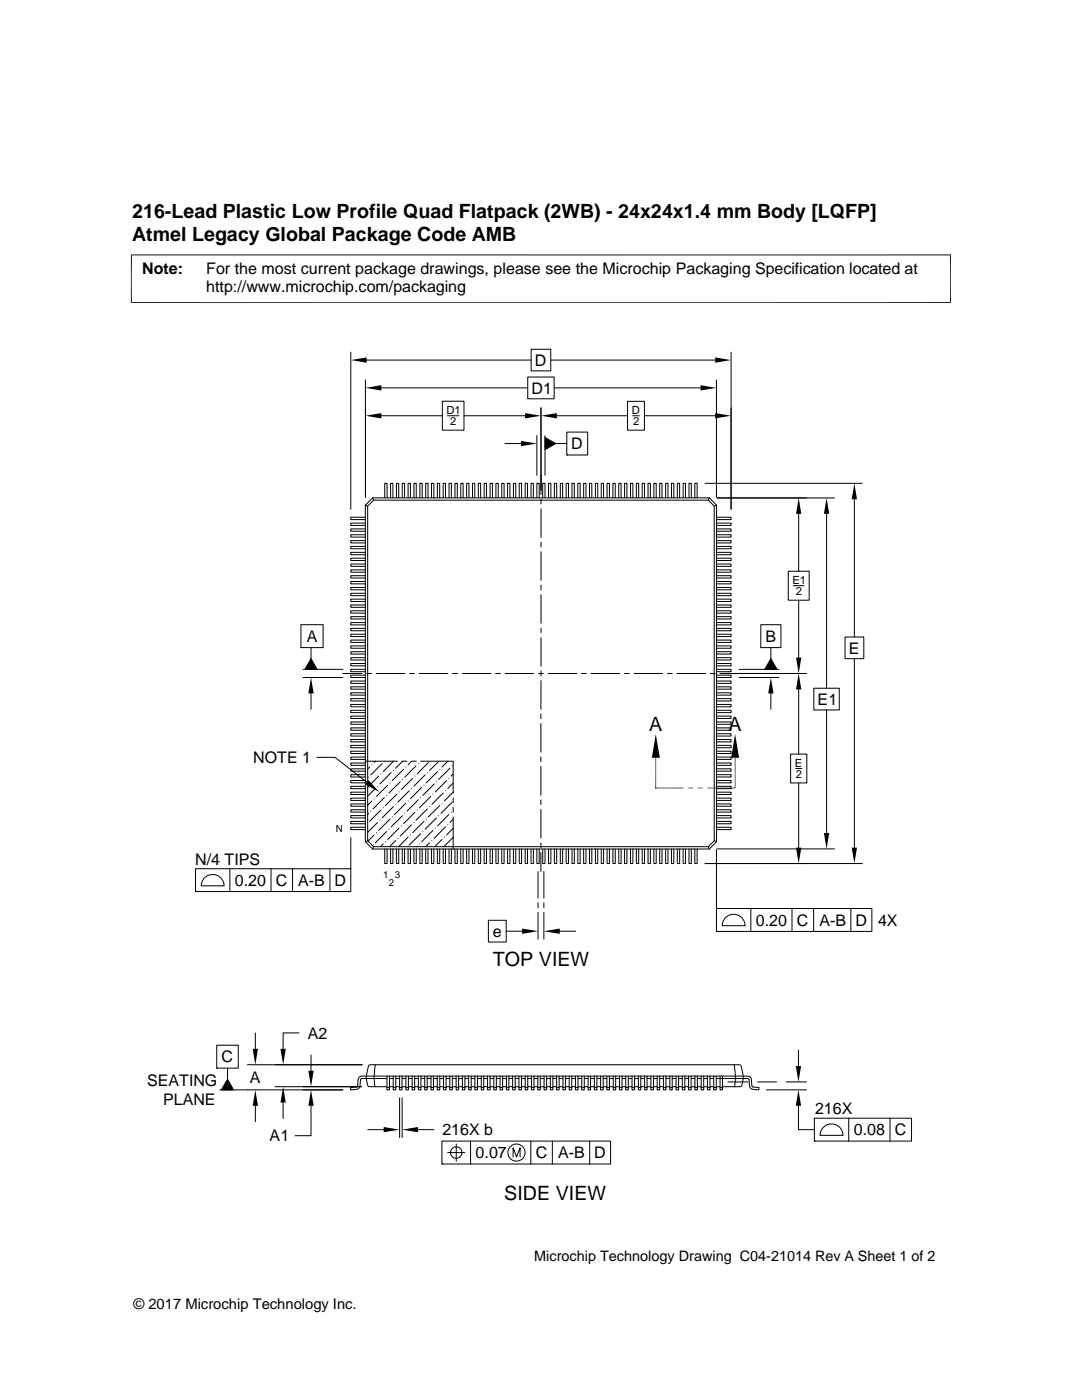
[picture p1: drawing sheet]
<svg xmlns="http://www.w3.org/2000/svg" width="216mm" height="279mm" viewBox="0 0 216 279" stroke-linecap="round" stroke-linejoin="round" font-family="sans-serif">
<g fill="none" stroke="#000" stroke-width=".2">
<path d="M26.1 50.9h163.7M26.2 50.8v9.7M189.7 50.8v9.7M26.1 60.4h163.7M70 70.3v31.3M72.9 75.8v23.5M73.2 71.9h32.8M76.1 77.4h29.2M105.3 75.2h5.3v4.4h-5.3zM106 69.7h3.9v4.3h-3.9zM109.9 71.9h32.8M110.6 77.4h29.2"/>
<path d="M143 75.8v23.5M145.9 70.3v31.3M74.4 99.4l.1 .4M74.4 99.4h67.1l1.5 1.4v67.2l-1.5 1.4h-67.1l-1.5-1.4v-67.2zM74.5 99.8h66.8l1.2 1.2v66.8l-1.2 1.2h-66.8l-1.1-1.2v-66.8zM76.1 83h12.2M76.8 99.4v-2.9h.4v2.9M77.9 99.4v-2.9h.5v2.9M79.1 99.4v-2.9h.5v2.9M80.3 99.4v-2.9h.4v2.9M81.4 99.4v-2.9h.5v2.9M82.6 99.4v-2.9h.5v2.9"/>
<path d="M83.8 99.4v-2.9h.4v2.9M84.9 99.4v-2.9h.5v2.9M86.1 99.4v-2.9h.5v2.9M87.3 99.4v-2.9h.4v2.9M88.3 80.1h4.3v5.8h-4.3zM88.4 99.4v-2.9h.5v2.9M89.3 83h2.3M89.6 99.4v-2.9h.5v2.9M90.8 99.4v-2.9h.4v2.9M91.9 99.4v-2.9h.5v2.9M92.6 83h12.2M93.1 99.4v-2.9h.5v2.9"/>
<path d="M94.3 99.4v-2.9h.4v2.9M95.4 99.4v-2.9h.5v2.9M96.6 99.4v-2.9h.5v2.9M97.8 99.4v-2.9h.5v2.9M99 99.4v-2.9h.4v2.9M100.1 99.4v-2.9h.5v2.9M100.8 88.5h3.1M101.3 99.4v-2.9h.4v2.9M102.4 99.4v-2.9h.5v2.9M103.6 99.4v-2.9h.5v2.9M104.8 99.4v-2.9h.5v2.9M106 99.4v-2.9h.4v2.9"/>
<path d="M107.1 99.4v-2.9h.5v2.9M107.1 86.9v8M107.9 99.6v1M107.9 81.4v17.3M108.3 99.4v-2.9h.5v2.9M108.8 87.3l2.1 1.2-2.1 1.2zM108.8 86.9v8M109.5 99.4v-2.9h.4v2.9M110.6 99.4v-2.9h.5v2.9M110.9 88.5h2.2M111.1 83h14.1M111.8 99.4v-2.9h.5v2.9"/>
<path d="M113 99.4v-2.9h.4v2.9M113.1 86.2h4.2v4.6h-4.2zM113.1 90.8h.1M114.1 99.4v-2.9h.5v2.9M115.3 99.4v-2.9h.5v2.9M116.5 99.4v-2.9h.4v2.9M117.6 99.4v-2.9h.5v2.9M118.8 99.4v-2.9h.5v2.9M120 99.4v-2.9h.4v2.9M121.1 99.4v-2.9h.5v2.9M122.3 99.4v-2.9h.5v2.9M123.5 99.4v-2.9h.4v2.9"/>
<path d="M124.6 99.4v-2.9h.5v2.9M125.2 80.1h3.4v5.8h-3.4zM125.8 99.4v-2.9h.5v2.9M126.2 83h1.4M127 99.4v-2.9h.4v2.9M128.1 99.4v-2.9h.5v2.9M128.6 83h14.1M129.3 99.4v-2.9h.5v2.9M130.5 99.4v-2.9h.4v2.9M131.6 99.4v-2.9h.5v2.9M132.8 99.4v-2.9h.5v2.9M134 99.4v-2.9h.5v2.9"/>
<path d="M135.1 99.4v-2.9h.5v2.9M136.3 99.4v-2.9h.5v2.9M137.5 99.4v-2.9h.4v2.9M138.6 99.4v-2.9h.5v2.9M140.7 96.5h31.4M141.5 99.4l-.2 .4M143.1 99.4h23.4M170.5 99.6v27.5M72.9 103.2h-2.9v.5h2.9M72.9 104.4h-2.9v.5h2.9M72.9 105.6h-2.9v.4h2.9M72.9 106.7h-2.9v.5h2.9"/>
<path d="M72.9 107.9h-2.9v.5h2.9M72.9 109.1h-2.9v.4h2.9M72.9 110.2h-2.9v.5h2.9M72.9 111.4h-2.9v.5h2.9M72.9 112.6h-2.9v.4h2.9M72.9 113.7h-2.9v.5h2.9M72.9 114.9h-2.9v.5h2.9M72.9 116.1h-2.9v.4h2.9M72.9 117.2h-2.9v.5h2.9M72.9 118.4h-2.9v.5h2.9M72.9 119.6h-2.9v.4h2.9M72.9 100.8l.5 .2"/>
<path d="M107.9 101.5v5.8M107.9 108.2v1M107.9 110.1v5.7M107.9 116.8v.9M107.9 118.7v5.7M143 119.6h2.9v.4h-2.9M143 118.4h2.9v.5h-2.9M143 117.2h2.9v.5h-2.9M143 116.1h2.9v.4h-2.9M143 114.9h2.9v.5h-2.9M143 113.7h2.9v.5h-2.9M143 112.6h2.9v.4h-2.9"/>
<path d="M143 111.4h2.9v.5h-2.9M143 110.2h2.9v.5h-2.9M143 109.1h2.9v.4h-2.9M143 107.9h2.9v.5h-2.9M143 106.7h2.9v.5h-2.9M143 105.6h2.9v.4h-2.9M143 104.4h2.9v.5h-2.9M143 103.2h2.9v.5h-2.9M143 100.8l-.5 .2M157.3 114h4.2v5.8h-4.2zM158.3 116.9h2.1M159.4 102.6v11.4"/>
<path d="M159.4 119.8v11.4M164.9 102.6v34.8M60 124.7h4.5v4.5h-4.5zM60 129.2h.1M60.5 135.2h7.9M60.5 133.6h7.9M62.1 129.2v2.3M62.1 131.5l1.2 2.1h-2.5zM62.1 138.4v3.2M68.4 134.4h3.8M72.9 120.7h-2.9v.5h2.9M72.9 121.9h-2.9v.5h2.9"/>
<path d="M72.9 123.1h-2.9v.4h2.9M72.9 124.2h-2.9v.5h2.9M72.9 125.4h-2.9v.5h2.9M72.9 126.6h-2.9v.4h2.9M72.9 127.7h-2.9v.5h2.9M72.9 128.9h-2.9v.5h2.9M72.9 130.1h-2.9v.4h2.9M72.9 131.3h-2.9v.4h2.9M72.9 132.4h-2.9v.5h2.9M72.9 133.6h-2.9v.4h2.9M72.9 134.7h-2.9v.5h2.9M72.9 135.9h-2.9v.5h2.9"/>
<path d="M72.9 137.1h-2.9v.4h2.9M72.9 138.3h-2.9v.4h2.9M72.9 139.4h-2.9v.5h2.9M73.2 134.4h.9M75.1 134.4h5.7M81.7 134.4h1M83.7 134.4h5.7M90.3 134.4h1M92.2 134.4h5.7M98.9 134.4h.9M100.8 134.4h5.7M107.5 134.4h.9"/>
<path d="M107.9 125.3v1M107.9 127.3v5.7M107.9 133.9v1M107.9 135.8v5.7M109.4 134.4h5.7M116 134.4h1M117.9 134.4h5.8M124.6 134.4h1M126.5 134.4h5.7M133.2 134.4h.9M135.1 134.4h5.7M141.8 134.4h.9"/>
<path d="M143 139.4h2.9v.5h-2.9M143 138.3h2.9v.4h-2.9M143 137.1h2.9v.4h-2.9M143 135.9h2.9v.5h-2.9M143 134.7h2.9v.5h-2.9M143 133.6h2.9v.4h-2.9M143 132.4h2.9v.5h-2.9M143 131.3h2.9v.4h-2.9M143 130.1h2.9v.4h-2.9M143 128.9h2.9v.5h-2.9M143 127.7h2.9v.5h-2.9M143 126.6h2.9v.4h-2.9"/>
<path d="M143 125.4h2.9v.5h-2.9M143 124.2h2.9v.5h-2.9M143 123.1h2.9v.4h-2.9M143 121.9h2.9v.5h-2.9M143 120.7h2.9v.5h-2.9M143.7 134.4h17.3M147.5 135.2h7.9M147.5 133.6h7.9M151.8 124.7h4v4.5h-4zM151.8 129.2h.1M153.8 138.4v3.2M153.8 131.5l1.2 2.1h-2.4z"/>
<path d="M153.8 129.2v2.3M159.4 137.6v12.9M162.4 137.4h5.1v4.3h-5.1zM168.6 127.1h3.8v4.3h-3.8zM170.5 131.4v37.8M63.2 151.2h3.6l6.4 4.9M72.9 140.6h-2.9v.5h2.9M72.9 141.8h-2.9v.4h2.9M72.9 142.9h-2.9v.5h2.9M72.9 144.1h-2.9v.4h2.9M72.9 145.3h-2.9v.4h2.9M72.9 146.4h-2.9v.5h2.9"/>
<path d="M72.9 147.6h-2.9v.5h2.9M72.9 148.8h-2.9v.4h2.9M72.9 149.9h-2.9v.5h2.9M72.9 151.1h-2.9v.5h2.9M72.9 152.3h-2.9v.4h2.9M72.9 153.4h-2.9v.5h2.9M72.9 154.6h-2.9v.5h2.9M72.9 155.8h-2.9v.4h2.9M72.9 156.9h-2.9v.5h2.9M72.9 158.1h-2.9v.5h2.9M72.9 159.3h-2.9v.4h2.9M72.9 151.9h6.4"/>
<path d="M73.5 155.1h.1M73.8 153.1l-.4 .4M74.2 159.9l-.8 .8M74.2 152.6h.1M74.7 159.4h.1M74.9 157.4l-1.5 1.5M74.9 151.9l-.2 .3M75.3 156.9h.1M75.6 154.9l-2.2 2.2M76 154.4h.1M76.2 152.4l-2.2 2.3M76.7 159.2l-2.3 2.2"/>
<path d="M76.7 152h.1M77.2 158.7h.1M77.4 156.7l-2.3 2.2M77.8 156.2h.1M78 154.2l-2.2 2.3M78.5 153.8h.1M78.5 151.9l-2 2.1M79.2 158.5l-2.3 2.3M79.6 158.1h.1M79.9 156l-2.3 2.3M80.2 151.9h1M80.3 155.6h.1"/>
<path d="M80.3 151.9l-1.3 1.4M80.5 153.5l-2.2 2.3M81 153.1h.1M81.4 159.9h.1M81.7 157.8l-2.3 2.3M82.1 157.4h.1M82.3 155.3l-2.2 2.3M82.8 154.9h.1M83 152.8l-2.2 2.3M83.1 151.9h-1l-.7 .7M83.5 159.6l-2.3 2.3M83.5 152.4h.1"/>
<path d="M83.9 159.2h.1M83.9 151.9v.1M84.1 151.9h6.3v6.4M84.1 157.1l-2.2 2.3M84.6 156.7h.1M84.8 154.7l-2.2 2.2M85.3 154.2h.1M85.5 152.2l-2.3 2.2M86 158.9l-2.3 2.3M86.4 158.5h.1M86.6 156.5l-2.2 2.2M87.1 156h.1"/>
<path d="M87.3 154l-2.3 2.2M87.6 151.9l-1.9 1.9M87.8 153.5h.1M88.4 158.3l-2.2 2.2M88.9 157.8h.1M89.1 155.8l-2.3 2.3M89.4 151.9l-1.2 1.2M89.6 155.3h.1M89.8 153.3l-2.3 2.3M90.2 152.8h.1M90.4 158.1l-1.7 1.8M90.4 156.3l-1.1 1.1"/>
<path d="M90.4 154.5l-.4 .4M90.4 159.2v1M107.9 142.5v.9M107.9 144.4v5.7M107.9 151.1v.9M107.9 153v5.7M107.9 159.6v1M130.9 157.3h5.5M130.9 151.2v6.1M143 159.3h2.9v.4h-2.9M143 158.1h2.9v.5h-2.9M143 156.9h2.9v.5h-2.9"/>
<path d="M143 155.8h2.9v.4h-2.9M143 154.6h2.9v.5h-2.9M143 153.4h2.9v.5h-2.9M143 152.3h2.9v.4h-2.9M143 151.1h2.9v.5h-2.9M143 149.9h2.9v.5h-2.9M143 148.8h2.9v.4h-2.9M143 147.6h2.9v.5h-2.9M143 146.4h2.9v.5h-2.9M143 145.3h2.9v.4h-2.9M143 144.1h2.9v.4h-2.9M143 142.9h2.9v.5h-2.9"/>
<path d="M143 141.8h2.9v.4h-2.9M143 140.6h2.9v.5h-2.9M146.7 151.2v6.1h-5.6M157.8 150.5h3.2v5.8h-3.2zM158.8 153.4h1.2M159.4 156.3v12.9M164.9 141.7v24.5M39 173.4h31v4.5h-31zM39 177.9h.1M40.9 175.1a2.29 2.29 0 0 1 2.5-.4 2.29 2.29 0 0 1 1.3 2.1h-4.5l.3-1.2zM45.9 173.4v4.5M54.1 173.4v4.5"/>
<path d="M58.4 173.4v4.5M65.8 173.4v4.5M70 167.2v6.2M72.9 160.4h-2.9v.5h2.9M72.9 161.6h-2.9v.5h2.9M72.9 162.8h-2.9v.4h2.9M72.9 163.9h-2.9v.5h2.9M72.9 165.1h-2.9v.5h2.9M73.4 167.8l-.5 .2M73.5 162.3l-.1 .2M74 161.9h.1M74.4 168.7h.1"/>
<path d="M74.5 169l-.1 .4M74.7 166.6l-1.3 1.3M75.1 166.2h.1M75.3 164.1l-1.9 2M75.8 163.7h.1M76 161.6l-2.2 2.3M76.5 168.4l-.6 .6M76.5 161.2h.1M76.8 169.4v2.9h.4v-2.9M76.9 168h.1M77.2 165.9l-2.3 2.3M77.6 165.5h.1"/>
<path d="M77.8 163.5l-2.2 2.2M77.9 169.4v2.9h.5v-2.9M78.3 163h.1M78.5 161l-2.3 2.2M79 167.7l-1.3 1.3M79 160.5h.1M79.1 169.4v2.9h.5v-2.9M79.4 167.3h.1M79.6 165.3l-2.2 2.2M80.1 164.8h.1M80.3 169.4v2.9h.4v-2.9M80.3 162.8l-2.3 2.2"/>
<path d="M80.8 162.3h.1M81 160.3l-2.3 2.3M81.4 169.4v2.9h.5v-2.9M81.4 167.1l-1.9 1.9M81.9 166.6h.1M82.1 164.6l-2.2 2.3M82.6 164.1h.1M82.6 169.4v2.9h.5v-2.9M82.8 162.1l-2.3 2.3M83.2 168.9l-.1 .1M83.2 161.6h.1M83.7 168.4h.1"/>
<path d="M83.8 169.4v2.9h.4v-2.9M83.9 166.4l-2.2 2.3M84.4 165.9h.1M84.6 163.9l-2.3 2.3M84.9 169.4v2.9h.5v-2.9M85 163.5h.1M85.3 161.4l-2.3 2.3M85.7 168.2l-.8 .8M85.7 161h.1M86.1 169.4v2.9h.5v-2.9M86.2 167.7h.1M86.4 165.7l-2.3 2.3"/>
<path d="M86.8 165.3h.1M87.1 163.2l-2.3 2.3M87.3 169.4v2.9h.4v-2.9M87.5 162.8h.1M87.8 160.8l-2.3 2.2M88.2 167.5l-1.4 1.5M88.2 160.3h.1M88.4 169.4v2.9h.5v-2.9M88.7 167.1h.1M88.9 165l-2.3 2.3M89.3 164.6h.1M89.6 162.6l-2.3 2.2"/>
<path d="M89.6 169.4v2.9h.5v-2.9M90 162.1h.1M90.2 160.1l-2.2 2.2M90.4 165.3l-1.3 1.3M90.4 167.1l-1.8 1.9M90.4 163.5l-.6 .6M90.4 161.1v1M90.4 163v6.4M90.8 169.4v2.9h.4v-2.9M91.9 169.4v2.9h.5v-2.9M93.1 169.4v2.9h.5v-2.9M94.3 169.4v2.9h.4v-2.9"/>
<path d="M95.4 169.4v2.9h.5v-2.9M96.6 169.4v2.9h.5v-2.9M97.8 169.4v2.9h.5v-2.9M99 169.4v2.9h.4v-2.9M100.1 169.4v2.9h.5v-2.9M101.3 169.4v2.9h.4v-2.9M102.4 169.4v2.9h.5v-2.9M103.6 169.4v2.9h.5v-2.9M104.8 169.4v2.9h.5v-2.9M106 169.4v2.9h.4v-2.9M107.1 169.4v2.9h.5v-2.9M107.4 173.9v5.3"/>
<path d="M107.9 161.5v5.8M107.9 168.2v1M107.9 170.1v3.8M108.3 169.4v2.9h.5v-2.9M108.5 173.9v5.3M109.5 169.4v2.9h.4v-2.9M110.6 169.4v2.9h.5v-2.9M111.8 169.4v2.9h.5v-2.9M113 169.4v2.9h.4v-2.9M114.1 169.4v2.9h.5v-2.9M115.3 169.4v2.9h.5v-2.9M116.5 169.4v2.9h.4v-2.9"/>
<path d="M117.6 169.4v2.9h.5v-2.9M118.8 169.4v2.9h.5v-2.9M120 169.4v2.9h.4v-2.9M121.1 169.4v2.9h.5v-2.9M122.3 169.4v2.9h.5v-2.9M123.5 169.4v2.9h.4v-2.9M124.6 169.4v2.9h.5v-2.9M125.8 169.4v2.9h.5v-2.9M127 169.4v2.9h.4v-2.9M128.1 169.4v2.9h.5v-2.9M129.3 169.4v2.9h.5v-2.9M130.5 169.4v2.9h.4v-2.9"/>
<path d="M131.6 169.4v2.9h.5v-2.9M132.8 169.4v2.9h.5v-2.9M134 169.4v2.9h.5v-2.9M135.1 169.4v2.9h.5v-2.9M136.3 169.4v2.9h.5v-2.9M137.5 169.4v2.9h.4v-2.9M138.6 169.4v2.9h.5v-2.9M140.7 172.3h31.4M141.3 169l.2 .4M142.5 167.8l.5 .2M143 169.5v11.8M143 165.1h2.9v.5h-2.9"/>
<path d="M143 163.9h2.9v.5h-2.9M143 162.8h2.9v.4h-2.9M143 161.6h2.9v.5h-2.9M143 160.4h2.9v.5h-2.9M143.1 169.4h23.4M97.5 183.7h3.5v4.3h-3.5zM101 185.8h3.2M107.4 180.2v.9M107.4 182.1v5.3M108.5 180.2v.9M108.5 182.1v5.3M111.7 185.8h3.2"/>
<path d="M143 181.3h31v4.6h-31zM143 185.9h.1M144.9 183a2.29 2.29 0 0 1 2.4-.3 2.29 2.29 0 0 1 1.4 2h-4.6l.3-1.1zM149.8 181.3v4.6M158 181.3v4.6M162.3 181.3v4.6M169.8 181.3v4.6M43.2 208.6h4.3v4.6h-4.3zM43.2 213.2h.1M43.8 217.5h24.6M45.4 215.4l1.2 2.1h-2.4zM45.4 213.2v2.2"/>
<path d="M50.9 206.1v3.2M54.9 216.9h17.2M59.7 206.1h-3.2v3.2M62.1 210.5v3.2M72.3 212.5h-22.9M75 212.5l-.2 .3a12.3 12.3 0 0 0 0 4l.1 .1M77.2 216.9h-3.5l-.3-.2a5.1 5.1 0 0 1 .2-4.1l.3-.1h73.6l.3 .1a5.3 5.3 0 0 1 .2 4.1l-.3 .2h-3.5M77.2 214.8v2.7h.5v-2.7M77.2 217h.5M77.2 215.2l-5.1 .1-.3 1.4a.74 .74 0 0 1-.6 .7l-1.2 .1v-.5l1.2-.1 .3-1.7 .3-.3 .4-.1h77l.4 .1 .3 .3 .2 1.6 1.3 .2v.5l-1.2-.1a.74 .74 0 0 1-.6-.7l-.3-1.4-6.4-.1M77.7 216.9h.8M77.7 215.2h.8"/>
<path d="M78.5 214.8v2.7h.5v-2.7M78.5 217h.5M79 215.2h.7M79 216.9h.7M79.7 219.1v7.9M79.7 214.8v2.7h.5v-2.7M79.7 217h.5M80.2 215.2h.8M80.2 216.9h.8M80.2 219.1v7.9M81 214.8v2.7h.5v-2.7M81 217h.5"/>
<path d="M81.5 215.2h.7M81.5 216.9h.7M82.2 214.8v2.7h.5v-2.7M82.2 217h.5M82.7 215.2h.8M82.7 216.9h.8M83.5 214.8v2.7h.5v-2.7M83.5 217h.5M84 215.2h.8M84 216.9h.8M84.8 214.8v2.7h.4v-2.7M84.8 217h.4"/>
<path d="M85.2 215.2h.8M85.2 216.9h.8M86 214.8v2.7h.5v-2.7M86 217h.5M86.5 215.2h.7M86.5 216.9h.7M87.2 214.8v2.7h.6v-2.7M87.2 217h.6M87.8 215.2h.7M87.8 216.9h.7M88.5 214.8v2.7h.5v-2.7M88.5 217h.5"/>
<path d="M89 215.2h.7M89 216.9h.7M89.7 214.8v2.7h.6v-2.7M89.7 217h.6M90.3 215.2h.7M90.3 216.9h.7M91 214.8v2.7h.5v-2.7M91 217h.5M91.5 215.2h.8M91.5 216.9h.8M92.3 214.8v2.7h.5v-2.7M92.3 217h.5"/>
<path d="M92.8 215.2h.7M92.8 216.9h.7M93.5 214.8v2.7h.5v-2.7M93.5 217h.5M94 215.2h.8M94 216.9h.8M94.8 214.8v2.7h.5v-2.7M94.8 217h.5M95.3 215.2h.7M95.3 216.9h.7M96 214.8v2.7h.5v-2.7M96 217h.5"/>
<path d="M96.5 215.2h.8M96.5 216.9h.8M97.3 214.8v2.7h.5v-2.7M97.3 217h.5M97.8 215.2h.7M97.8 216.9h.7M98.5 214.8v2.7h.5v-2.7M98.5 217h.5M99 215.2h.8M99 216.9h.8M99.8 214.8v2.7h.5v-2.7M99.8 217h.5"/>
<path d="M100.3 215.2h.7M100.3 216.9h.7M101 214.8v2.7h.5v-2.7M101 217h.5M101.5 215.2h.8M101.5 216.9h.8M102.3 214.8v2.7h.5v-2.7M102.3 217h.5M102.8 215.2h.7M102.8 216.9h.7M103.5 214.8v2.7h.6v-2.7M103.5 217h.6"/>
<path d="M104.1 215.2h.7M104.1 216.9h.7M104.8 214.8v2.7h.5v-2.7M104.8 217h.5M105.3 215.2h.8M105.3 216.9h.8M106.1 214.8v2.7h.5v-2.7M106.1 217h.5M106.6 215.2h.7M106.6 216.9h.7M107.3 214.8v2.7h.5v-2.7M107.3 217h.5"/>
<path d="M107.8 215.2h.8M107.8 216.9h.8M108.6 214.8v2.7h.5v-2.7M108.6 217h.5M109.1 215.2h.7M109.1 216.9h.7M109.8 214.8v2.7h.5v-2.7M109.8 217h.5M110.3 215.2h.8M110.3 216.9h.8M111.1 214.8v2.7h.5v-2.7M111.1 217h.5"/>
<path d="M111.6 215.2h.7M111.6 216.9h.7M112.3 214.8v2.7h.5v-2.7M112.3 217h.5M112.8 215.2h.8M112.8 216.9h.8M113.6 214.8v2.7h.5v-2.7M113.6 217h.5M114.1 215.2h.7M114.1 216.9h.7M114.8 214.8v2.7h.5v-2.7M114.8 217h.5"/>
<path d="M115.3 215.2h.8M115.3 216.9h.8M116.1 214.8v2.7h.5v-2.7M116.1 217h.5M116.6 215.2h.7M116.6 216.9h.7M117.3 214.8v2.7h.5v-2.7M117.3 217h.5M117.8 215.2h.8M117.8 216.9h.8M118.6 214.8v2.7h.5v-2.7M118.6 217h.5"/>
<path d="M119.1 215.2h.7M119.1 216.9h.7M119.8 214.8v2.7h.6v-2.7M119.8 217h.6M120.4 215.2h.7M120.4 216.9h.7M121.1 214.8v2.7h.5v-2.7M121.1 217h.5M121.6 215.2h.8M121.6 216.9h.8M122.4 214.8v2.7h.5v-2.7M122.4 217h.5"/>
<path d="M122.9 215.2h.7M122.9 216.9h.7M123.6 214.8v2.7h.5v-2.7M123.6 217h.5M124.1 215.2h.8M124.1 216.9h.8M124.9 214.8v2.7h.5v-2.7M124.9 217h.5M125.4 215.2h.7M125.4 216.9h.7M126.1 214.8v2.7h.5v-2.7M126.1 217h.5"/>
<path d="M126.6 215.2h.8M126.6 216.9h.8M127.4 214.8v2.7h.5v-2.7M127.4 217h.5M127.9 215.2h.7M127.9 216.9h.7M128.6 214.8v2.7h.5v-2.7M128.6 217h.5M129.1 215.2h.8M129.1 216.9h.8M129.9 214.8v2.7h.5v-2.7M129.9 217h.5"/>
<path d="M130.4 215.2h.7M130.4 216.9h.7M131.1 214.8v2.7h.5v-2.7M131.1 217h.5M131.6 215.2h.8M131.6 216.9h.8M132.4 214.8v2.7h.5v-2.7M132.4 217h.5M132.9 215.2h.7M132.9 216.9h.7M133.6 214.8v2.7h.5v-2.7M133.6 217h.5"/>
<path d="M134.1 215.2h.8M134.1 216.9h.8M134.9 214.8v2.7h.5v-2.7M134.9 217h.5M135.4 215.2h.7M135.4 216.9h.7M136.1 214.8v2.7h.6v-2.7M136.1 217h.6M136.7 215.2h.7M136.7 216.9h.7M137.4 214.8v2.7h.5v-2.7M137.4 217h.5"/>
<path d="M137.9 215.2h.8M137.9 216.9h.8M138.7 214.8v2.7h.4v-2.7M138.7 217h.4M139.1 215.2h.8M139.1 216.9h.8M139.9 214.8v2.7h.5v-2.7M139.9 217h.5M140.4 215.2h.8M140.4 216.9h.8M141.2 214.8v2.7h.5v-2.7M141.2 217h.5"/>
<path d="M141.7 215.2h.7M141.7 216.9h.7M142.4 214.8v2.7h.5v-2.7M142.4 217h.5M142.9 216.9h.8M143.7 214.8v2.7h.5v-2.7M143.7 217h.5M145.2 215.9h4M146.4 212.5l.2 .2a12.2 12.2 0 0 1 0 3.9l-.1 .3M151.2 215.9h3.8M152.9 217.5h8M156.9 215.9h4"/>
<path d="M159.3 209.6v3.1M50.9 220.7v3.2M56.5 220v3.2M62.1 220.7v6h-3.2M73.4 225.4h3.2M83.4 225.4h3.2M88.2 227.7h33.6v4.6h-33.6zM88.2 232.3h.1M89.3 230h3.5M91 228.3v3.4M93.9 227.7v4.6M102.4 230.9v-1.8l.7 1.8 .7-1.8v1.8"/>
<path d="M105.9 227.7v4.6M110.2 227.7v4.6M117.7 227.7v4.6M159.3 220.7v4.7h3.2M162.5 223.2h19.4v4.5h-19.4zM162.5 227.7h.1M164.4 224.9a2.29 2.29 0 0 1 2.5-.4 2.29 2.29 0 0 1 1.3 2.1h-4.6l.4-1.2zM169.4 223.2v4.5M177.6 223.2v4.5"/>
<circle cx="91" cy="230" r="1.14"/>
<circle cx="103.1" cy="230" r="1.72"/>
</g>
<g fill="#000">
<path d="M70 71.9l3.2-.6v1.1zM72.9 77.4l3.2-.5v1zM139.8 76.9l3.2 .5-3.2 .5zM142.7 71.3l3.2 .6-3.2 .5zM72.9 83l3.2-.6v1.1zM103.9 88l3.2 .5-3.2 .5zM104.8 82.4l3.1 .6-3.1 .5zM108.8 87.3l2.1 1.2-2.1 1.2zM108 83l3.1-.6v1.1zM142.7 82.4l3.2 .6-3.2 .5zM170.5 96.5l.5 3.1h-1.1zM159.4 99.4l.5 3.2h-1.1z"/>
<path d="M164.9 99.4l.6 3.2h-1.1zM62.1 135.2l.5 3.2h-1.1zM62.1 131.5l1.2 2.1h-2.5zM153.8 135.2l.5 3.2h-1zM153.8 131.5l1.2 2.1h-2.4zM158.8 131.2h1.1l-.5 3.2zM159.4 134.4l.5 3.2h-1.1zM73.5 155.7l2.2 2.4-2.8-1.6zM130.9 146.5l.8 4.7h-1.6zM137.3 157.3l1-.1v.1zM137.3 157.2h1l-1 .1zM139.2 157.3l1-.1v.1z"/>
<path d="M139.2 157.2h1l-1 .1zM146.7 146.5l.8 4.7h-1.6zM158.8 169.2h1.1l-.5 3.1zM164.4 166.2h1.1l-.6 3.2zM169.9 169.2h1.1l-.5 3.1zM104.2 185.3l3.2 .5-3.2 .6zM108.5 185.8l3.2-.5v1.1zM45.4 215.4l1.2 2.1h-2.4zM50.4 209.3h1.1l-.6 3.2zM56 209.3h1l-.5 3.2zM61.5 213.7h1.1l-.5 3.2zM158.8 212.7h1.1l-.6 3.2z"/>
<path d="M50.9 217.5l.6 3.2h-1.1zM56.5 216.9l.5 3.1h-1zM62.1 217.5l.5 3.2h-1.1zM76.6 224.9l3.1 .5-3.1 .6zM80.2 225.4l3.2-.5v1.1zM159.3 217.5l.6 3.2h-1.1z"/>
</g>
<g font-size="3.9">
<text x="26.4" y="43.5">216-Lead Plastic Low Profile Quad Flatpack (2WB) - 24x24x1.4 mm Body [LQFP]</text>
<text x="26.4" y="48">Atmel Legacy Global Package Code AMB</text>
<text x="129.5" y="146">A</text>
<text x="145.4" y="146">A</text>
<text x="98.3" y="192.8">TOP VIEW</text>
<text x="100.6" y="239.5">SIDE VIEW</text>
</g>
<g font-size="3.2">
<text x="28.4" y="54.6">Note:</text>
<text x="41.1" y="58.3">http://www.microchip.com/packaging</text>
<text x="41.1" y="54.6">For the most current package drawings, please see the Microchip Packaging Specification located at</text>
<text x="106.7" y="73">D</text>
<text x="106.1" y="78.5">D1</text>
<text x="114" y="89.7">D</text>
<text x="61.2" y="128.1">A</text>
<text x="152.7" y="128.1">B</text>
<text x="169.4" y="130.4">E</text>
<text x="163.2" y="140.7">E1</text>
<text x="50.5" y="152.3">NOTE 1</text>
<text x="39" y="172.6">N/4 TIPS</text>
<text x="46.9" y="176.8">0.20</text>
<text x="55.1" y="176.8">C</text>
<text x="59.5" y="176.8">A-B</text>
<text x="66.7" y="176.8">D</text>
<text x="150.8" y="184.7">0.20</text>
<text x="159" y="184.7">C</text>
<text x="163.5" y="184.7">A-B</text>
<text x="170.7" y="184.7">D</text>
<text x="175.2" y="184.7">4X</text>
<text x="98.3" y="187">e</text>
<text x="61.4" y="207.3">A2</text>
<text x="44.2" y="212">C</text>
<text x="29.3" y="216.8">SEATING</text>
<text x="32.5" y="220.5">PLANE</text>
<text x="49.9" y="216.1">A</text>
<text x="53.8" y="227.8">A1</text>
<text x="88.3" y="226.6">216X b</text>
<text x="162.6" y="222.4">216X</text>
<text x="170.4" y="226.6">0.08</text>
<text x="178.6" y="226.6">C</text>
<text x="94.9" y="231.2">0.07</text>
<text x="106.9" y="231.2">C</text>
<text x="111.4" y="231.2">A-B</text>
<text x="118.6" y="231.2">D</text>
</g>
<g font-size="2.9">
<text x="106.6" y="251.7">Microchip Technology Drawing C04-21014 Rev A Sheet 1 of 2</text>
<text x="26.6" y="261.3">© 2017 Microchip Technology Inc.</text>
</g>
<g font-size="2.2">
<text x="89.1" y="82.7">D1</text>
<text x="126.1" y="82.7">D</text>
<text x="89.8" y="84.8">2</text>
<text x="126.3" y="84.8">2</text>
<text x="158.1" y="116.6">E1</text>
<text x="158.8" y="118.8">2</text>
<text x="158.6" y="153.1">E</text>
<text x="158.8" y="155.2">2</text>
</g>
<g font-size="1.9">
<text x="67" y="166">N</text>
<text x="76.5" y="175.3">1</text>
<text x="77.6" y="176.7">2</text>
<text x="78.8" y="175.3">3</text>
</g>
</svg>
